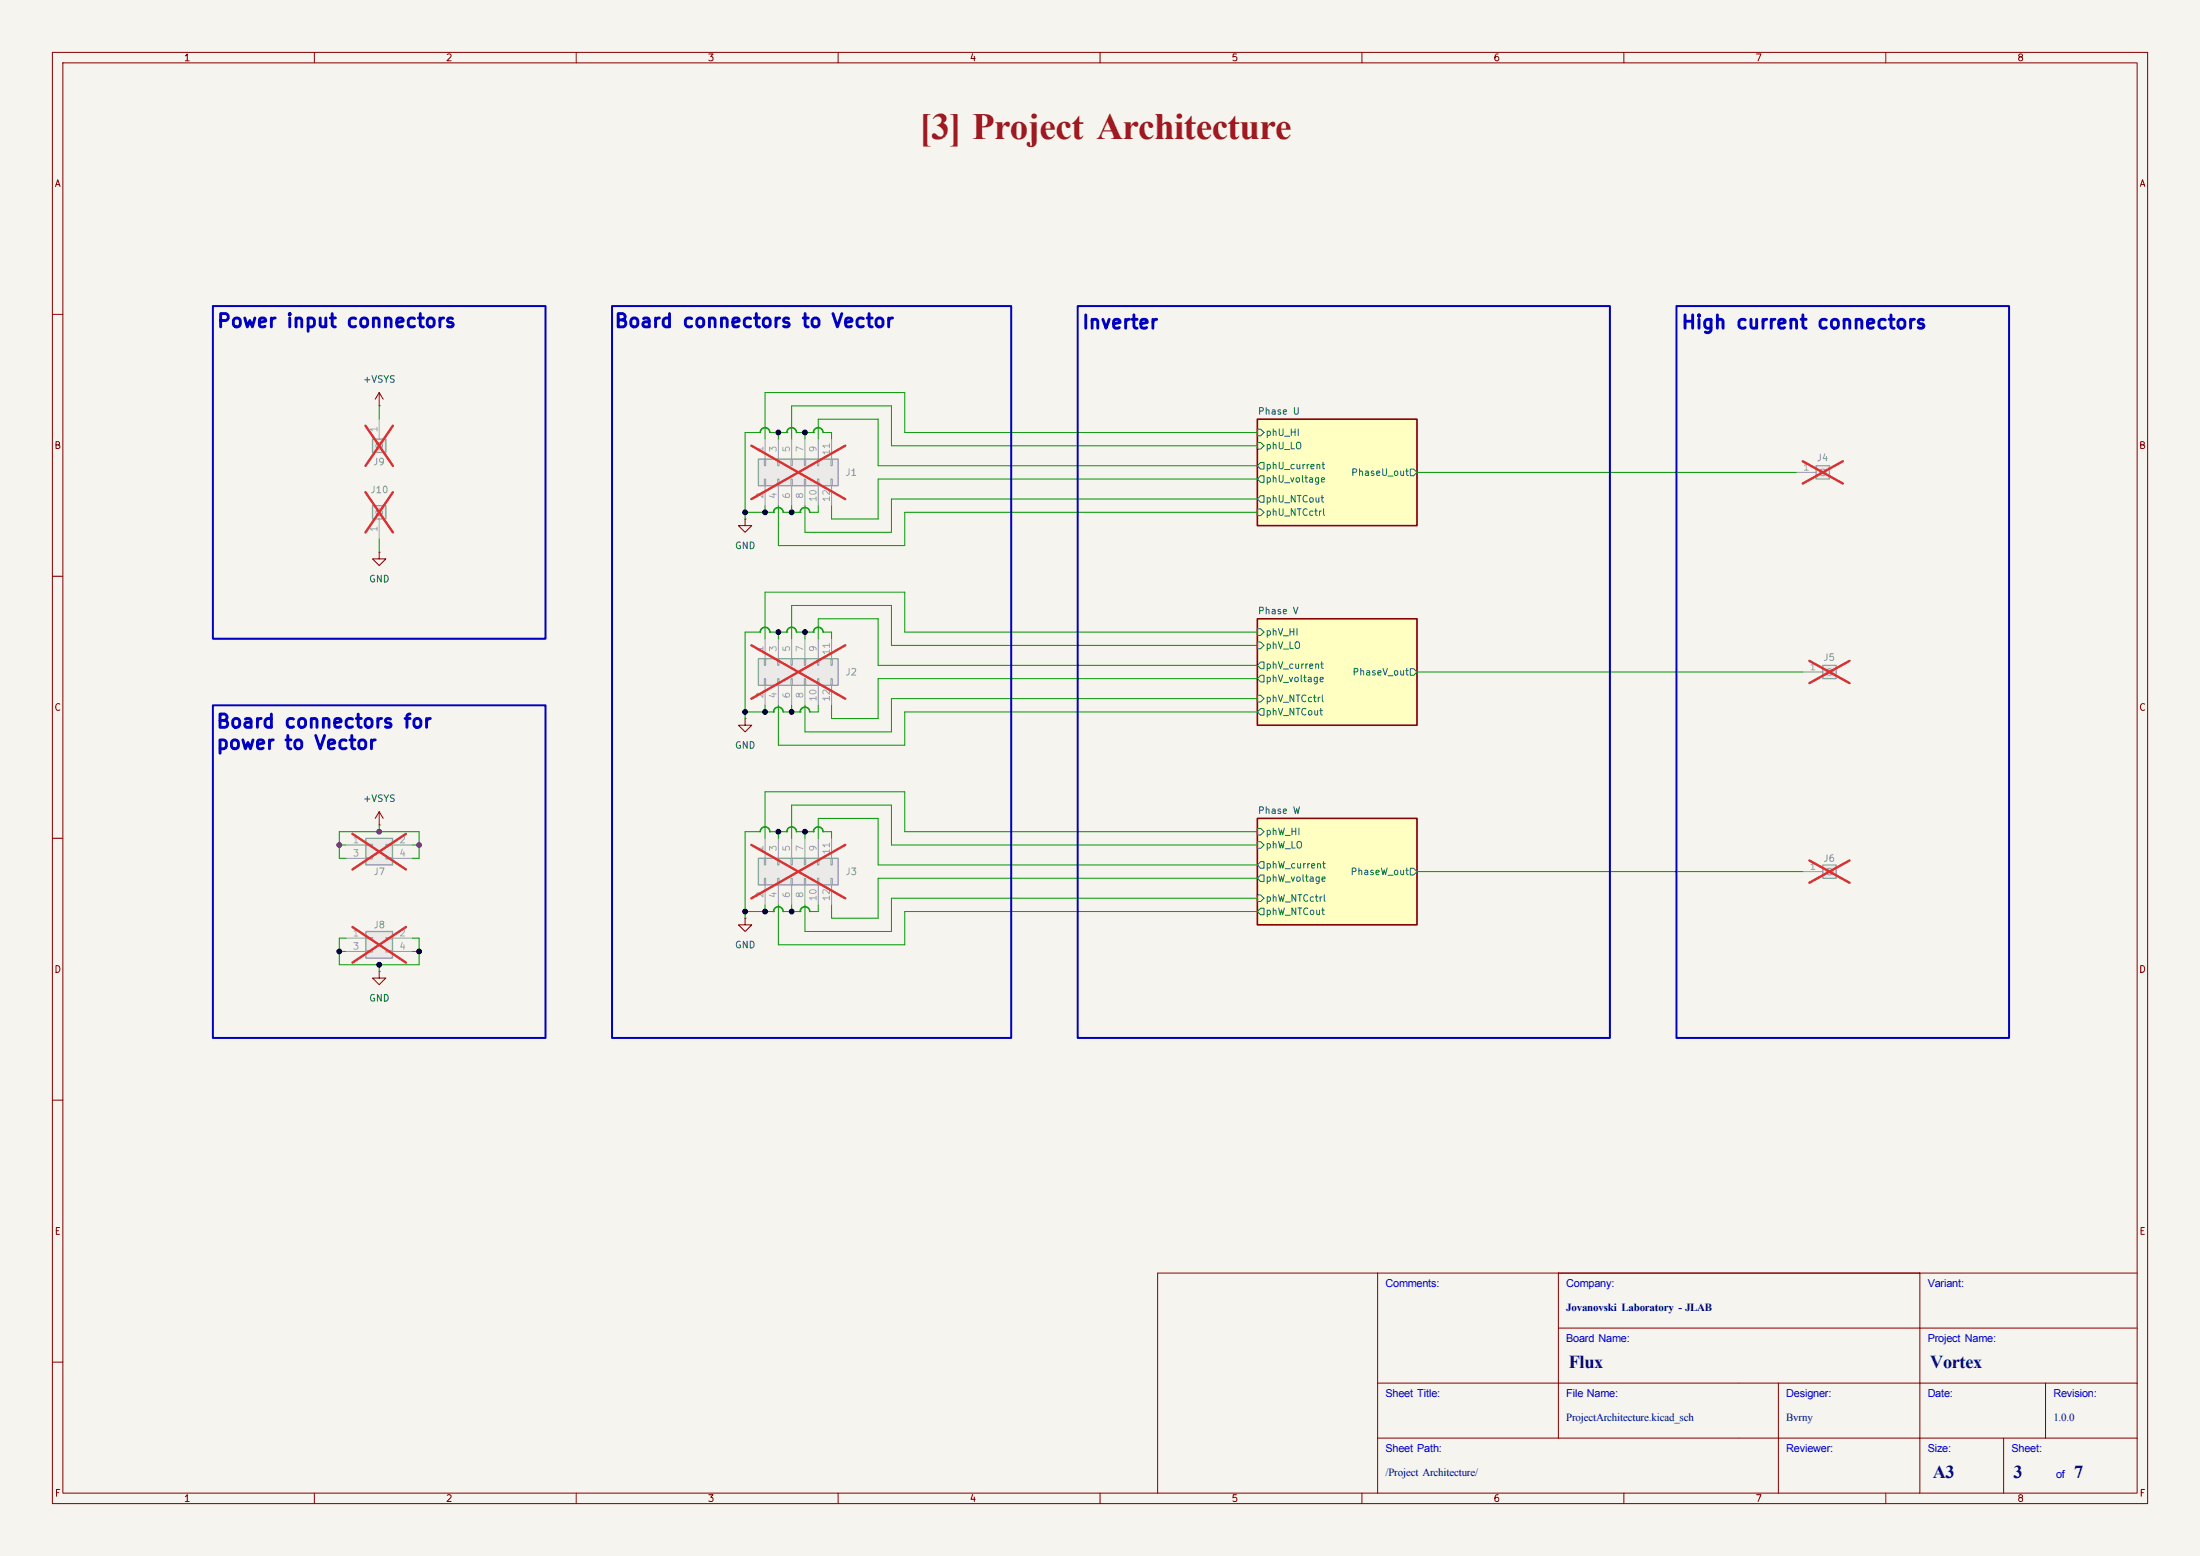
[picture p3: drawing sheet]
<svg xmlns="http://www.w3.org/2000/svg" width="420mm" height="297mm" viewBox="0 0 420 297" stroke-linecap="round" stroke-linejoin="round" font-family="sans-serif">
<path d="M0 0h420v297h-420z" fill="#f5f4ef" stroke="#f5f4ef" stroke-width=".19"/>
<g fill="none" stroke="#840000" stroke-width=".19">
<path d="M10 10h400v277h-400zM12 12h396v273h-396zM60 10v2M110 10v2M160 10v2M210 10v2M260 10v2M310 10v2M360 10v2M10 60h2M72.4 77.5h.1M72.4 74.9l-.8 1.3"/>
<path d="M72.4 74.9l.8 1.3M72.4 74.9v2.6M10 110h2M10 160h2M10 210h2M263 243v42M297.5 253.5h110.5M297.5 243v31.5M366.5 243v42M408 243h-187v42M10 260h2M263 274.5h145"/>
<path d="M263 264h145M339.5 264v21M382.5 274.5v10.5M390.5 264v10.5M60 285v2M110 285v2M160 285v2M210 285v2M260 285v2M310 285v2M360 285v2"/>
</g>
<g fill="#ffffc2" stroke="#ffffc2" stroke-width=".19">
<path d="M240 118.1h30.5v20.3h-30.5z"/>
<path d="M240 80h30.5v20.3h-30.5z"/>
<path d="M240 156.2h30.5v20.3h-30.5z"/>
</g>
<path d="M240 80h30.5v20.3h-30.5zM240 118.1h30.5v20.3h-30.5zM240 156.2h30.5v20.3h-30.5z" fill="none" stroke="#840000" stroke-width=".3"/>
<g fill="none" stroke="#006464" stroke-width=".19">
<path d="M240 81.9h.7l.6 .7-.6 .6h-.7zM240 84.5h.7l.6 .6-.6 .6h-.7zM240 97.2h.7l.6 .6-.6 .6h-.7zM240.7 88.3h.6v1.2h-.6l-.7-.6zM240.7 94.6h.6v1.3h-.6l-.7-.6zM240.7 90.8h.6v1.3h-.6l-.7-.7zM269.2 89.5h.7l.6 .7-.6 .6h-.7zM240 120h.7l.6 .7-.6 .6h-.7zM240 122.6h.7l.6 .6-.6 .6h-.7zM240 132.7h.7l.6 .7-.6 .6h-.7zM240.7 126.4h.6v1.2h-.6l-.7-.6zM240.7 135.3h.6v1.2h-.6l-.7-.6z"/>
<path d="M240.7 128.9h.6v1.3h-.6l-.7-.7zM269.2 127.6h.7l.6 .7-.6 .6h-.7zM240 158.1h.7l.6 .7-.6 .6h-.7zM240 160.7h.7l.6 .6-.6 .6h-.7zM240 170.8h.7l.6 .7-.6 .6h-.7zM240.7 164.5h.6v1.2h-.6l-.7-.6zM240.7 173.4h.6v1.2h-.6l-.7-.6zM240.7 167h.6v1.3h-.6l-.7-.7zM269.2 165.7h.7l.6 .7-.6 .6h-.7z"/>
</g>
<path d="M71.1 83.8h2.6v2.6h-2.6z" fill="#ebeae8"/>
<path d="M71.1 83.8h2.6v2.6h-2.6z" fill="none" stroke="#9c9b98" stroke-width=".25"/>
<g fill="none" stroke="#9c9b98" stroke-width=".19">
<path d="M71.9 84.7l.8 .9M72.1 84.6l.8 .8M72.4 80v3.8"/>
<circle cx="72.4" cy="85.1" r=".63"/>
</g>
<path d="M69.8 81.3l5.2 7.6M75 81.3l-5.2 7.6" fill="none" stroke="#e12e31" stroke-width=".46"/>
<path d="M69.8 177.8h5.1v5.1h-5.1z" fill="#ebeae8"/>
<path d="M69.8 177.8h5.1v5.1h-5.1z" fill="none" stroke="#9c9b98" stroke-width=".25"/>
<path d="M66 179.1h3.8M69.8 178.9h1.3v.3h-1.3zM73.7 178.9h1.2v.3h-1.2zM74.9 179.1h3.8M66 181.6h3.8M69.8 181.5h1.3v.2h-1.3zM73.7 181.5h1.2v.2h-1.2zM74.9 181.6h3.8" fill="none" stroke="#9c9b98" stroke-width=".19"/>
<path d="M67.3 176.9l10.2 6.8M77.5 176.9l-10.2 6.8" fill="none" stroke="#e12e31" stroke-width=".46"/>
<path d="M142.2 175.3v1.2h1.3l-1.3 1.3-1.2-1.3h1.2M142.2 175.3h.1M72.4 185.4v1.3h1.3l-1.3 1.3-1.3-1.3h1.3M72.4 185.4h.1" fill="none" stroke="#840000" stroke-width=".19"/>
<path d="M144.8 163.8h15.2v5.1h-15.2z" fill="#ebeae8"/>
<path d="M144.8 163.8h15.2v5.1h-15.2z" fill="none" stroke="#9c9b98" stroke-width=".25"/>
<g fill="none" stroke="#9c9b98" stroke-width=".19">
<path d="M145.9 163.8h.3v1.3h-.3zM145.9 167.6h.3v1.3h-.3zM146 160v3.8M146 168.9v3.8M148.5 163.8h.2v1.3h-.2zM148.5 167.6h.2v1.3h-.2zM148.6 160v3.8M148.6 168.9v3.8M151 163.8h.3v1.3h-.3zM151 167.6h.3v1.3h-.3zM151.1 160v3.8M151.1 168.9v3.8"/>
<path d="M153.5 163.8h.3v1.3h-.3zM153.5 167.6h.3v1.3h-.3zM153.7 160v3.8M153.7 168.9v3.8M156.1 163.8h.2v1.3h-.2zM156.1 167.6h.2v1.3h-.2zM156.2 160v3.8M156.2 168.9v3.8M158.6 163.8h.3v1.3h-.3zM158.6 167.6h.3v1.3h-.3zM158.7 160v3.8M158.7 168.9v3.8"/>
</g>
<path d="M143.4 161.3l18 10.2M161.4 161.3l-18 10.2" fill="none" stroke="#e12e31" stroke-width=".46"/>
<path d="M144.8 125.7h15.2v5.1h-15.2z" fill="#ebeae8"/>
<path d="M144.8 125.7h15.2v5.1h-15.2z" fill="none" stroke="#9c9b98" stroke-width=".25"/>
<g fill="none" stroke="#9c9b98" stroke-width=".19">
<path d="M145.9 125.7h.3v1.3h-.3zM145.9 129.5h.3v1.3h-.3zM146 121.9v3.8M146 130.8v3.8M148.5 125.7h.2v1.3h-.2zM148.5 129.5h.2v1.3h-.2zM148.6 121.9v3.8M148.6 130.8v3.8M151 125.7h.3v1.3h-.3zM151 129.5h.3v1.3h-.3zM151.1 121.9v3.8M151.1 130.8v3.8"/>
<path d="M153.5 125.7h.3v1.3h-.3zM153.5 129.5h.3v1.3h-.3zM153.7 121.9v3.8M153.7 130.8v3.8M156.1 125.7h.2v1.3h-.2zM156.1 129.5h.2v1.3h-.2zM156.2 121.9v3.8M156.2 130.8v3.8M158.6 125.7h.3v1.3h-.3zM158.6 129.5h.3v1.3h-.3zM158.7 121.9v3.8M158.7 130.8v3.8"/>
</g>
<path d="M143.4 123.2l18 10.2M161.4 123.2l-18 10.2" fill="none" stroke="#e12e31" stroke-width=".46"/>
<path d="M142.2 99.1v1.2h1.3l-1.3 1.3-1.2-1.3h1.2M142.2 99.1h.1M142.2 137.2v1.2h1.3l-1.3 1.3-1.2-1.3h1.2M142.2 137.2h.1" fill="none" stroke="#840000" stroke-width=".19"/>
<path d="M69.8 160h5.1v5.1h-5.1z" fill="#ebeae8"/>
<path d="M69.8 160h5.1v5.1h-5.1z" fill="none" stroke="#9c9b98" stroke-width=".25"/>
<path d="M66 161.3h3.8M66 163.8h3.8M69.8 161.2h1.3v.2h-1.3zM69.8 163.7h1.3v.3h-1.3zM73.7 161.2h1.2v.2h-1.2zM73.7 163.7h1.2v.3h-1.2zM74.9 161.3h3.8M74.9 163.8h3.8" fill="none" stroke="#9c9b98" stroke-width=".19"/>
<path d="M67.3 159.2l10.2 6.8M77.5 159.2l-10.2 6.8" fill="none" stroke="#e12e31" stroke-width=".46"/>
<path d="M71.1 96.5h2.6v2.6h-2.6z" fill="#ebeae8"/>
<path d="M71.1 96.5h2.6v2.6h-2.6z" fill="none" stroke="#9c9b98" stroke-width=".25"/>
<g fill="none" stroke="#9c9b98" stroke-width=".19">
<path d="M71.9 97.5l.8 .8M72.1 97.3l.8 .8M72.4 99.1v3.8"/>
<circle cx="72.4" cy="97.8" r=".63"/>
</g>
<path d="M69.8 94l5.2 7.6M75 94l-5.2 7.6" fill="none" stroke="#e12e31" stroke-width=".46"/>
<path d="M72.4 157.5h.1M72.4 154.9l-.8 1.3M72.4 154.9l.8 1.3M72.4 154.9v2.6" fill="none" stroke="#840000" stroke-width=".19"/>
<path d="M144.8 87.6h15.2v5.1h-15.2z" fill="#ebeae8"/>
<path d="M144.8 87.6h15.2v5.1h-15.2z" fill="none" stroke="#9c9b98" stroke-width=".25"/>
<g fill="none" stroke="#9c9b98" stroke-width=".19">
<path d="M145.9 87.6h.3v1.3h-.3zM145.9 91.4h.3v1.3h-.3zM146 83.8v3.8M146 92.7v3.8M148.5 87.6h.2v1.3h-.2zM148.5 91.4h.2v1.3h-.2zM148.6 83.8v3.8M148.6 92.7v3.8M151 87.6h.3v1.3h-.3zM151 91.4h.3v1.3h-.3zM151.1 83.8v3.8M151.1 92.7v3.8"/>
<path d="M153.5 87.6h.3v1.3h-.3zM153.5 91.4h.3v1.3h-.3zM153.7 83.8v3.8M153.7 92.7v3.8M156.1 87.6h.2v1.3h-.2zM156.1 91.4h.2v1.3h-.2zM156.2 83.8v3.8M156.2 92.7v3.8M158.6 87.6h.3v1.3h-.3zM158.6 91.4h.3v1.3h-.3zM158.7 83.8v3.8M158.7 92.7v3.8"/>
</g>
<path d="M143.4 85.1l18 10.2M161.4 85.1l-18 10.2" fill="none" stroke="#e12e31" stroke-width=".46"/>
<path d="M348 165.1h2.5v2.5h-2.5z" fill="#ebeae8"/>
<path d="M348 165.1h2.5v2.5h-2.5z" fill="none" stroke="#9c9b98" stroke-width=".25"/>
<g fill="none" stroke="#9c9b98" stroke-width=".19">
<path d="M344.2 166.4h3.8M348.7 166l.9 .9M348.9 165.9l.9 .8"/>
<circle cx="349.2" cy="166.4" r=".63"/>
</g>
<path d="M345.4 164.2l7.7 4.3M353.1 164.2l-7.7 4.3" fill="none" stroke="#e12e31" stroke-width=".46"/>
<path d="M346.7 88.9h2.5v2.5h-2.5z" fill="#ebeae8"/>
<path d="M346.7 88.9h2.5v2.5h-2.5z" fill="none" stroke="#9c9b98" stroke-width=".25"/>
<g fill="none" stroke="#9c9b98" stroke-width=".19">
<path d="M342.9 90.2h3.8M347.4 89.8l.9 .9M347.6 89.7l.9 .8"/>
<circle cx="348" cy="90.2" r=".63"/>
</g>
<path d="M344.1 88l7.7 4.3M351.8 88l-7.7 4.3" fill="none" stroke="#e12e31" stroke-width=".46"/>
<path d="M348 127h2.5v2.5h-2.5z" fill="#ebeae8"/>
<path d="M348 127h2.5v2.5h-2.5z" fill="none" stroke="#9c9b98" stroke-width=".25"/>
<g fill="none" stroke="#9c9b98" stroke-width=".19">
<path d="M344.2 128.3h3.8M348.7 127.9l.9 .9M348.9 127.8l.9 .8"/>
<circle cx="349.2" cy="128.3" r=".63"/>
</g>
<path d="M345.4 126.1l7.7 4.3M353.1 126.1l-7.7 4.3" fill="none" stroke="#e12e31" stroke-width=".46"/>
<path d="M72.4 105.4v1.3h1.3l-1.3 1.3-1.3-1.3h1.3M72.4 105.4h.1" fill="none" stroke="#840000" stroke-width=".19"/>
<g fill="none" stroke="#009600" stroke-width=".19">
<path d="M72.4 77.5v2.5M142.2 97.8h5.5M145.1 82.6h-2.9v16.5M146 96.5v1.3M147 82.6h.1M147 82.6h3.2M147.7 97.8h.1M148.6 96.5v7.6h24.1v-6.3h67.3M148.6 82.6v1.2M149.5 97.8h3.3M150.2 82.6h.1M151.1 83.8v-6.3h19.1v7.6h69.8"/>
<path d="M151.1 96.5v1.3M152 82.6h3.3M152.8 97.8h.1M153.7 82.6v1.2M155.3 82.6h.1M156.2 83.8v-3.8h11.4v8.9h72.4M156.2 96.5v1.3h-1.6M157.1 82.6h1.6v1.2M240 91.4h-72.4v7.7h-8.9v-2.6M240 82.6h-67.3v-7.7h-26.7v8.9M240 95.3h-69.8v6.3h-16.5v-5.1M270.5 90.2h72.4"/>
<path d="M72.4 102.9v2.5M142.2 135.9h5.5M145.1 120.7h-2.9v16.5M146 134.6v1.3M147 120.7h.1M147 120.7h3.2M147.7 135.9h.1M148.6 134.6v7.6h24.1v-6.3h67.3M148.6 120.7v1.2M149.5 135.9h3.3M150.2 120.7h.1M151.1 121.9v-6.3h19.1v7.6h69.8"/>
<path d="M151.1 134.6v1.3M152 120.7h3.3M152.8 135.9h.1M153.7 120.7v1.2M155.3 120.7h.1M156.2 121.9v-3.8h11.4v8.9h72.4M156.2 134.6v1.3h-1.6M157.1 120.7h1.6v1.2M240 129.5h-72.4v7.7h-8.9v-2.6M240 120.7h-67.3v-7.7h-26.7v8.9M240 133.4h-69.8v6.3h-16.5v-5.1M270.5 128.3h73.7"/>
<path d="M72.4 157.5v1.3M145.1 158.8h-2.9v16.5M147 158.8h.1M147 158.8h3.2M148.6 158.8v1.2M150.2 158.8h.1M152 158.8h3.3M153.7 158.8v1.2M155.3 158.8h.1M157.1 158.8h1.6v1.2M240 158.8h-67.3v-7.7h-26.7v8.9M64.8 161.3h1.2"/>
<path d="M66 163.8h-1.2v-5h15.2v5h-1.3M66 179.1h-1.2v5.1h15.2v-5.1h-1.3M78.7 161.3h1.3M142.2 174h5.5M146 172.7v1.3M147.7 174h.1M148.6 172.7v7.6h24.1v-6.3h67.3M149.5 174h3.3M151.1 160v-6.3h19.1v7.6h69.8M151.1 172.7v1.3M152.8 174h.1M156.2 160v-3.8h11.4v8.9h72.4"/>
<path d="M156.2 172.7v1.3h-1.6M240 167.6h-72.4v7.7h-8.9v-2.6M240 171.5h-69.8v6.3h-16.5v-5.1M270.5 166.4h73.7M64.8 181.6h1.2M72.4 184.2v1.2M78.7 181.6h1.3"/>
</g>
<g fill="none" stroke="#009600" stroke-width=".3">
<path d="M145.1 82.6a.91 .91 0 0 1 .9-1 .91 .91 0 0 1 1 1M147.7 97.8a.91 .91 0 0 1 .9-.9 .91 .91 0 0 1 .9 .9M150.2 82.6a.91 .91 0 0 1 .9-1 .91 .91 0 0 1 .9 1M152.8 97.8a.91 .91 0 0 1 .9-.9 .91 .91 0 0 1 .9 .9M155.3 82.6a.91 .91 0 0 1 .9-1 .91 .91 0 0 1 .9 1M145.1 120.7a.91 .91 0 0 1 .9-1 .91 .91 0 0 1 1 1M147.7 135.9a.91 .91 0 0 1 .9-.9 .91 .91 0 0 1 .9 .9M150.2 120.7a.91 .91 0 0 1 .9-1 .91 .91 0 0 1 .9 1M152.8 135.9a.91 .91 0 0 1 .9-.9 .91 .91 0 0 1 .9 .9M155.3 120.7a.91 .91 0 0 1 .9-1 .91 .91 0 0 1 .9 1M145.1 158.8a.91 .91 0 0 1 .9-1 .91 .91 0 0 1 1 1M150.2 158.8a.91 .91 0 0 1 .9-1 .91 .91 0 0 1 .9 1"/>
<path d="M155.3 158.8a.91 .91 0 0 1 .9-1 .91 .91 0 0 1 .9 1M147.7 174a.91 .91 0 0 1 .9-.9 .91 .91 0 0 1 .9 .9M152.8 174a.91 .91 0 0 1 .9-.9 .91 .91 0 0 1 .9 .9"/>
</g>
<path d="M40.6 58.4h63.5v63.5h-63.5zM116.8 58.4h76.2v139.7h-76.2zM205.7 58.4h101.6v139.7h-101.6zM320 58.4h63.5v139.7h-63.5zM40.6 134.6h63.5v63.5h-63.5z" fill="none" stroke="#0000c2" stroke-width=".38"/>
<g fill="#000" stroke="#000" stroke-width=".19">
<circle cx="142.2" cy="97.8" r=".46"/>
<circle cx="146" cy="97.8" r=".46"/>
<circle cx="148.6" cy="82.6" r=".46"/>
<circle cx="151.1" cy="97.8" r=".46"/>
<circle cx="153.7" cy="82.6" r=".46"/>
<circle cx="142.2" cy="135.9" r=".46"/>
<circle cx="146" cy="135.9" r=".46"/>
<circle cx="148.6" cy="120.7" r=".46"/>
<circle cx="151.1" cy="135.9" r=".46"/>
<circle cx="153.7" cy="120.7" r=".46"/>
<circle cx="148.6" cy="158.8" r=".46"/>
<circle cx="153.7" cy="158.8" r=".46"/>
<circle cx="142.2" cy="174" r=".46"/>
<circle cx="146" cy="174" r=".46"/>
<circle cx="151.1" cy="174" r=".46"/>
<circle cx="64.8" cy="181.6" r=".46"/>
<circle cx="72.4" cy="184.2" r=".46"/>
<circle cx="80" cy="181.6" r=".46"/>
</g>
<g fill="#800080" stroke="#800080" stroke-width=".19">
<circle cx="80" cy="161.3" r=".46"/>
<circle cx="64.8" cy="161.3" r=".46"/>
<circle cx="72.4" cy="158.8" r=".46"/>
</g>
<text font-size="7.1" fill="#a21622" x="175.5" y="26.6">[3] Project Architecture</text>
<g font-size="3.5" fill="#00007f">
<text x="299.5" y="261.1">Flux</text>
<text x="368.5" y="261.1">Vortex</text>
<text x="369" y="282.1">A3</text>
<text x="384.4" y="282.1">3</text>
<text x="396" y="282.1">7</text>
</g>
<g font-size="2.5" fill="#0000c2">
<text x="41.3" y="63.2">Power input connectors</text>
<text x="117.2" y="63.2">Board connectors to Vector</text>
<text x="206.4" y="63.4">Inverter</text>
<text x="320.8" y="63.4">High current connectors</text>
<text x="41.1" y="139.6">Board connectors for</text>
<text x="41.1" y="143.7">power to Vector</text>
</g>
<g font-size="2.1" fill="#00f">
<text x="264.5" y="245.7">Comments:</text>
<text x="299" y="245.7">Company:</text>
<text x="368" y="245.7">Variant:</text>
<text x="299" y="256.2">Board Name:</text>
<text x="368" y="256.2">Project Name:</text>
<text x="264.5" y="266.7">Sheet Title:</text>
<text x="299" y="266.7">File Name:</text>
<text x="341" y="266.7">Designer:</text>
<text x="368" y="266.7">Date:</text>
<text x="392" y="266.7">Revision:</text>
<text x="264.5" y="277.2">Sheet Path:</text>
<text x="341" y="277.2">Reviewer:</text>
<text x="368" y="277.2">Size:</text>
<text x="384" y="277.2">Sheet:</text>
<text x="392.5" y="282.2">of</text>
</g>
<g font-size="2.1" fill="#00007f">
<text x="299" y="250.2">Jovanovski Laboratory - JLAB</text>
<text x="299" y="271.2">ProjectArchitecture.kicad_sch</text>
<text x="341" y="271.2">Bvrny</text>
<text x="392" y="271.2">1.0.0</text>
<text x="264.5" y="281.7">/Project Architecture/</text>
</g>
<g font-size="1.3" fill="#840000">
<text x="35" y="12">1</text>
<text x="85" y="12">2</text>
<text x="135" y="12">3</text>
<text x="185" y="12">4</text>
<text x="235" y="12">5</text>
<text x="285" y="12">6</text>
<text x="335" y="12">7</text>
<text x="385" y="12">8</text>
<text x="10.3" y="36">A</text>
<text x="408.3" y="36">A</text>
<text x="10.3" y="86">B</text>
<text x="408.2" y="86">B</text>
<text x="10.3" y="136">C</text>
<text x="408.2" y="136">C</text>
<text x="10.3" y="186">D</text>
<text x="408.2" y="186">D</text>
<text x="10.3" y="236">E</text>
<text x="408.3" y="236">E</text>
<text x="10.3" y="286">F</text>
<text x="35" y="287">1</text>
<text x="85" y="287">2</text>
<text x="135" y="287">3</text>
<text x="185" y="287">4</text>
<text x="235" y="287">5</text>
<text x="285" y="287">6</text>
<text x="335" y="287">7</text>
<text x="385" y="287">8</text>
<text x="408.3" y="286">F</text>
</g>
<g font-size="1.3" fill="#006464">
<text x="69.2" y="73.4">+VSYS</text>
<text x="240" y="79.5">Phase U</text>
<text x="241.5" y="83.5">phU_HI</text>
<text x="241.5" y="89.9">phU_current</text>
<text x="241.5" y="86.1">phU_LO</text>
<text x="241.5" y="92.4">phU_voltage</text>
<text x="257.8" y="91.1">PhaseU_out</text>
<text x="241.5" y="98.8">phU_NTCctrl</text>
<text x="241.5" y="96.2">phU_NTCout</text>
<text x="140.2" y="105.1">GND</text>
<text x="70.4" y="111.5">GND</text>
<text x="240" y="117.6">Phase V</text>
<text x="241.5" y="121.6">phV_HI</text>
<text x="241.5" y="124.2">phV_LO</text>
<text x="241.5" y="128">phV_current</text>
<text x="241.5" y="130.5">phV_voltage</text>
<text x="258.1" y="129.2">PhaseV_out</text>
<text x="241.5" y="134.3">phV_NTCctrl</text>
<text x="241.5" y="136.9">phV_NTCout</text>
<text x="140.2" y="143.2">GND</text>
<text x="69.2" y="153.4">+VSYS</text>
<text x="240" y="155.7">Phase W</text>
<text x="241.5" y="159.7">phW_HI</text>
<text x="241.5" y="166.1">phW_current</text>
<text x="241.5" y="162.3">phW_LO</text>
<text x="257.7" y="167.3">PhaseW_out</text>
<text x="241.5" y="172.4">phW_NTCctrl</text>
<text x="241.5" y="168.6">phW_voltage</text>
<text x="241.5" y="175">phW_NTCout</text>
<text x="140.2" y="181.3">GND</text>
<text x="70.4" y="191.5">GND</text>
</g>
<g font-size="1.3" fill="#a5a4a2">
<text x="72.4" y="82.6" transform="rotate(-90 72.4 82.6)">1</text>
<text x="146" y="86.4" transform="rotate(-90 146 86.4)">1</text>
<text x="148.6" y="86.4" transform="rotate(-90 148.6 86.4)">3</text>
<text x="151.1" y="86.4" transform="rotate(-90 151.1 86.4)">5</text>
<text x="153.6" y="86.4" transform="rotate(-90 153.6 86.4)">7</text>
<text x="156.2" y="86.4" transform="rotate(-90 156.2 86.4)">9</text>
<text x="158.7" y="87" transform="rotate(-90 158.7 87)">11</text>
<text x="146" y="95.3" transform="rotate(-90 146 95.3)">2</text>
<text x="148.6" y="95.3" transform="rotate(-90 148.6 95.3)">4</text>
<text x="151.1" y="95.3" transform="rotate(-90 151.1 95.3)">6</text>
<text x="153.6" y="95.3" transform="rotate(-90 153.6 95.3)">8</text>
<text x="156.2" y="95.9" transform="rotate(-90 156.2 95.9)">10</text>
<text x="158.7" y="95.9" transform="rotate(-90 158.7 95.9)">12</text>
<text x="344.1" y="90.1">1</text>
<text x="72.4" y="101.7" transform="rotate(-90 72.4 101.7)">1</text>
<text x="146" y="124.5" transform="rotate(-90 146 124.5)">1</text>
<text x="148.6" y="124.5" transform="rotate(-90 148.6 124.5)">3</text>
<text x="151.1" y="124.5" transform="rotate(-90 151.1 124.5)">5</text>
<text x="153.6" y="124.5" transform="rotate(-90 153.6 124.5)">7</text>
<text x="156.2" y="124.5" transform="rotate(-90 156.2 124.5)">9</text>
<text x="158.7" y="125.1" transform="rotate(-90 158.7 125.1)">11</text>
<text x="345.4" y="128.2">1</text>
<text x="146" y="133.4" transform="rotate(-90 146 133.4)">2</text>
<text x="148.6" y="133.4" transform="rotate(-90 148.6 133.4)">4</text>
<text x="151.1" y="133.4" transform="rotate(-90 151.1 133.4)">6</text>
<text x="153.6" y="133.4" transform="rotate(-90 153.6 133.4)">8</text>
<text x="156.2" y="134" transform="rotate(-90 156.2 134)">10</text>
<text x="158.7" y="134" transform="rotate(-90 158.7 134)">12</text>
<text x="67.2" y="161.3">1</text>
<text x="76.1" y="161.3">2</text>
<text x="67.2" y="163.8">3</text>
<text x="76.1" y="163.8">4</text>
<text x="146" y="162.6" transform="rotate(-90 146 162.6)">1</text>
<text x="148.6" y="162.6" transform="rotate(-90 148.6 162.6)">3</text>
<text x="151.1" y="162.6" transform="rotate(-90 151.1 162.6)">5</text>
<text x="153.6" y="162.6" transform="rotate(-90 153.6 162.6)">7</text>
<text x="156.2" y="162.6" transform="rotate(-90 156.2 162.6)">9</text>
<text x="158.7" y="163.2" transform="rotate(-90 158.7 163.2)">11</text>
<text x="345.4" y="166.3">1</text>
<text x="146" y="171.5" transform="rotate(-90 146 171.5)">2</text>
<text x="148.6" y="171.5" transform="rotate(-90 148.6 171.5)">4</text>
<text x="151.1" y="171.5" transform="rotate(-90 151.1 171.5)">6</text>
<text x="153.6" y="171.5" transform="rotate(-90 153.6 171.5)">8</text>
<text x="156.2" y="172.1" transform="rotate(-90 156.2 172.1)">10</text>
<text x="158.7" y="172.1" transform="rotate(-90 158.7 172.1)">12</text>
<text x="67.2" y="179">1</text>
<text x="76.1" y="179">2</text>
<text x="67.2" y="181.6">3</text>
<text x="76.1" y="181.6">4</text>
</g>
<g font-size="1.3" fill="#939391">
<text x="71.1" y="89.1">J9</text>
<text x="346.7" y="88.3">J4</text>
<text x="70.6" y="94.4">J10</text>
<text x="161.3" y="91.1">J1</text>
<text x="161.3" y="129.2">J2</text>
<text x="348" y="126.4">J5</text>
<text x="71.2" y="167.3">J7</text>
<text x="161.3" y="167.3">J3</text>
<text x="348" y="164.8">J6</text>
<text x="71.2" y="177.5">J8</text>
</g>
</svg>
